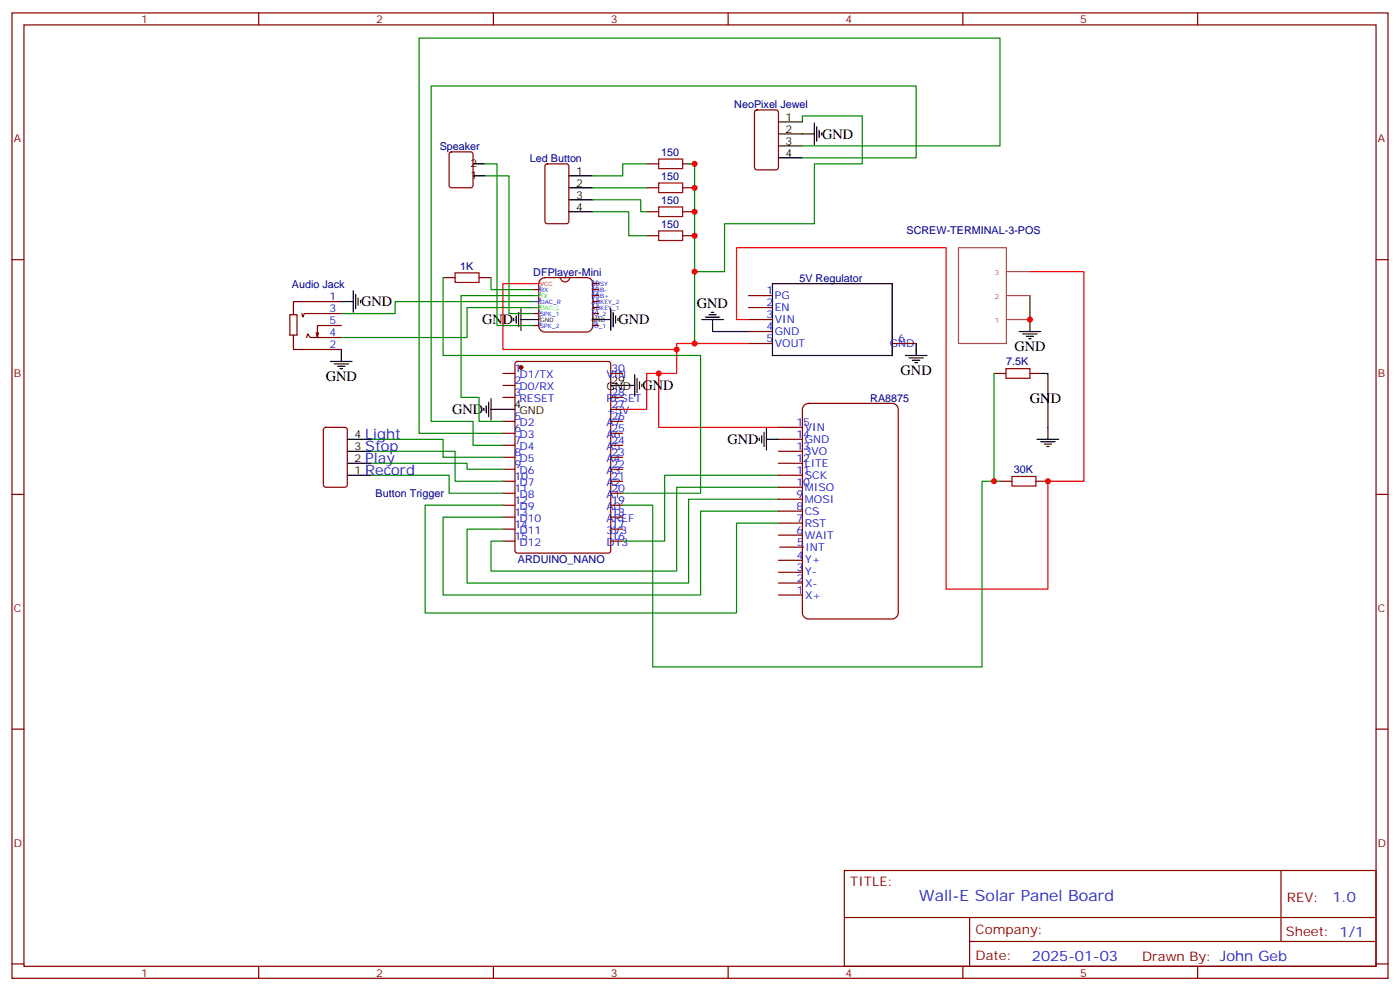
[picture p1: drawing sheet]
<svg xmlns="http://www.w3.org/2000/svg" width="412mm" height="292mm" viewBox="0 0 412 292" stroke-linecap="round" stroke-linejoin="round" font-family="sans-serif">
<g fill="none" stroke="#870000" stroke-width=".35">
<path d="M3.5 3.8h405.4v284.3h-405.4zM7.1 7.3h398.2v277.3h-398.2zM76.2 3.8v3.5M145.3 3.8v3.5M214.5 3.8v3.5M283.6 3.8v3.5M352.8 3.8v3.5M222.5 32.6l.5-.2h5.6l.7 .4v16.5l-.5 .7h-5.8l-.7-.4-.1-16.5zM132.5 44.9l.5-.2h5.6l.7 .5v9.4l-.4 .7h-5.9l-.7-.4v-9.5zM160.7 48.5l.5-.2h5.7l.6 .4 .1 16.5-.5 .6-5.9 .1-.6-.5-.1-16.4zM190.5 48.3h3.5M190.5 55.3h3.5"/>
<path d="M201.1 48.3h3.5M201.1 55.3h3.5M3.5 76.5h3.6M190.5 62.4h3.5M190.5 69.4h3.5M201.1 62.4h3.5M201.1 69.4h3.5M405.3 76.5h3.6M85.4 92.7h2.1v6h-2.1zM86.4 98.7v4.2h14.1M88.9 92.4l.4 1 .3-1h10.9M90.3 99.4l.4-1 .7 1h9.1"/>
<path d="M93.1 98l.4 1.4M100.5 88.8h-14.1v3.9M100.5 95.9h-7v3.5l.3-1.4M130.5 81.8h3.6M141.1 81.8h3.5M157 85.3h1.7M157 92.4h1.7M157 95.9h1.7M159.3 82.3l1.2-.5h12.4a1.76 1.76 0 0 1 1.7 1.7v12.5a1.89 1.89 0 0 1-1.7 1.8h-12.4a1.89 1.89 0 0 1-1.8-1.8v-12.5zM165.1 81.8a1.34 1.34 0 0 0 1.4 1.2 1.34 1.34 0 0 0 1.3-1.2M174.6 87.1h1.8M174.6 90.6h1.8"/>
<path d="M174.6 85.3h1.8M174.6 92.4h1.8M174.6 95.9h1.8M174.6 88.8h1.8M174.6 83.5h1.8M220.5 87.1h7M220.5 90.6h7M220.5 94.1h7M220.5 97.6h7M148.2 110h3.5M148.2 113.5h3.5M148.2 117.1h3.5"/>
<path d="M151.9 106.7l.5-.2h26.8l.7 .4v55.3l-.4 .7h-27.1l-.7-.4v-55.3zM179.9 110h3.5M179.9 117.1h3.5M220.5 101.2h7M236.9 119.3l1.2-.5h24.7a1.76 1.76 0 0 1 1.8 1.8v60a1.89 1.89 0 0 1-1.8 1.7h-24.7a1.89 1.89 0 0 1-1.7-1.7v-60zM262.8 101.2h7.1M292.8 110h3.5M303.4 110h3.5M95.5 126.1l.5-.2h5.6l.7 .4v16.5l-.5 .7h-5.8l-.7-.5-.1-16.4zM148.2 124.1h3.5M148.2 127.6h3.5M148.2 131.2h3.5"/>
<path d="M148.2 134.7h3.5M148.2 138.2h3.5M179.9 124.1h3.5M179.9 127.6h3.5M179.9 131.2h3.5M179.9 134.7h3.5M179.9 138.2h3.5M179.9 120.6h3.5M229.3 140h7.1M229.3 136.5h7.1M229.3 132.9h7.1M229.3 129.4h7.1"/>
<path d="M229.3 125.9h7.1M3.5 145.6h3.6M148.2 141.7h3.5M148.2 145.3h3.5M148.2 148.8h3.5M148.2 152.3h3.5M148.2 155.9h3.5M148.2 159.4h3.5M179.9 141.7h3.5M179.9 145.3h3.5M179.9 148.8h3.5M179.9 152.3h3.5"/>
<path d="M179.9 155.9h3.5M179.9 159.4h3.5M229.3 157.6h7.1M229.3 154.1h7.1M229.3 150.6h7.1M229.3 147h7.1M229.3 143.5h7.1M294.6 141.7h3.5M305.2 141.7h3.5M405.3 145.6h3.6M229.3 175.3h7.1M229.3 171.7h7.1"/>
<path d="M229.3 168.6h7.1M229.3 165h7.1M229.7 161.1h7M3.5 214.8h3.6M405.3 214.8h3.6M248.7 256.4h156.6v28.2h-156.6zM377.3 256.4v20.9M248.7 270.2h156.5M285.6 277.3h119.6M285.6 270.2v14.2M3.5 283.9h3.6M76.2 284.6v3.5"/>
<path d="M145.3 284.6v3.5M214.5 284.6v3.5M283.6 284.6v3.5M352.8 284.6v3.5M405.3 283.9h3.6"/>
</g>
<path d="M194 46.8h7.1v2.9h-7.1zM194 53.9h7.1v2.8h-7.1zM194 61h7.1v2.8h-7.1zM194 68h7.1v2.8h-7.1zM134.1 80.4h7v2.8h-7zM296.3 108.6h7.1v2.8h-7.1zM298.1 140.3h7.1v2.9h-7.1z" fill="none" stroke="#a10000" stroke-width=".35"/>
<g fill="none" stroke="#000" stroke-width=".35">
<path d="M229.3 39.4h10.6M229.3 35.9h7.1M239.9 36.3v6.3M240.6 37.3v4.3M241.3 38.4v2.1M242 39.1v.7M139.3 51.8h3.6M139.3 48.3h3.6M167.6 58.8h7M167.6 55.3h7M167.6 51.8h7M229.3 43h7.1"/>
<path d="M229.3 46.5h7.1M167.6 62.4h7M100.5 88.8h3.6M104.1 85.7v6.3M104.8 86.7v4.2M105.5 87.8v2.1M106.2 88.5v.7M151.3 93.8v.7M152 93.1v2.1M152.8 92v4.2M153.5 94.1h5.2M153.5 90.9v6.4"/>
<path d="M174.6 94.1h5.3M179.9 90.9v6.4M180.6 92v4.2M181.3 93.1v2.1M182 93.8v.7M206.7 94.1h6.4M207.8 93.4h4.2M208.8 92.7h2.2M209.5 92h.8M209.9 94.1v3.5h10.6M227.5 83.5h35.3v21.2h-35.3zM300.2 97.6h6.4"/>
<path d="M301.3 98.4h4.2M302.3 99.1h2.1M303 99.8h.7M303.4 87.1v10.5M97.4 106.5h6.3M98.4 107.2h4.3M99.5 107.9h2.1M100.2 108.6h.7M100.5 102.9v3.6M143.2 119.5v2.1M143.9 118.5v4.2M144.6 117.4v6.4"/>
<path d="M179.9 113.5h7.1M187 110.3v6.4M187.7 111.4v4.2M188.4 112.5v2.1M189.1 113.2v.7M266.7 104.7h6.3M267.8 105.4h4.2M268.8 106.1h2.1M269.5 106.8h.7M269.9 101.2v3.5M306.9 110h1.8v19.4M102.3 132.9h7.1"/>
<path d="M102.3 136.5h7.1M102.3 140h7.1M102.3 129.4h7.1M142.5 120.2v.7M144.6 120.6h7.1M223.7 129v.8M224.4 128.3v2.2M225.1 127.3v4.2M225.8 129.4h3.5M225.8 126.2v6.4M305.5 129.4h6.4M306.6 130.1h4.2"/>
<path d="M307.6 130.8h2.1M308.3 131.5h.7"/>
</g>
<circle cx="153.5" cy="108.2" r=".53" fill="#870000" stroke="#870000" stroke-width=".35"/>
<path d="M158.7 83.5h-10.5v19.4h51.1M303.4 80h15.9v61.7h-10.6v31.8h-30v-100.5h-61.7v21.1h3.5M194 110v15.9h35.3M220.5 101.2h-21.2v8.8h-8.8v10.6h-7.1" fill="none" stroke="#f00" stroke-width=".35"/>
<g fill="none" stroke="#008700" stroke-width=".35">
<path d="M236.4 35.9v-1.8h17.6v14.2h-14.1v17.6h-26.5v14.1h-8.8M142.9 48.3h3.5v47.6h10.6M142.9 51.8h7v40.6h7.1M174.6 58.8h14.1v3.6h1.8M174.6 55.3h15.9M190.5 48.3h-7.1v3.5h-8.8M202.8 48.3h1.8v52.9M236.4 43h58.2v-31.8h-171.1v116.4h24.7M236.4 46.5h33.5v-21.2h-142.9v98.8h12.3v7.1h8.9M174.6 62.4h10.6v7h5.3M130.5 81.8v22.9h75.9v40.6h-23M144.6 81.8v3.5h12.4"/>
<path d="M157 90.6h-19.4v8.8h-37.1M157 88.8h-40.6v3.6h-15.9M157 87.1h-21.2v30h5.3v7h7.1M292.8 110v31.7h1.8M109.4 140h22.9v5.3h15.9M109.4 136.5h28.2v1.7h10.6M109.4 132.9h24.7v8.8h14.1M109.4 129.4h21.1v5.3h17.7M229.3 140h-33.5v19.4h-12.4M148.2 148.8h-23v31.8h91.8v-26.5h12.3M229.3 143.5h-30v24.7h-54.7v-8.8h3.6M229.3 147h-26.5v24.7h-65.2v-15.8h10.6"/>
<path d="M229.3 150.6h-22.9v24.7h-75.9v-23h17.7M292.8 141.7h-3.5v54.7h-97v-47.6h-8.9"/>
</g>
<path d="M157 87.1h1.7M157 90.6h1.7" fill="none" stroke="#0f0" stroke-width=".35"/>
<path d="M157 88.8h1.7" fill="none" stroke="#00f" stroke-width=".35"/>
<path d="M282.3 73h14.1v28.2h-14.1zM296.4 94.1h7M296.4 87.1h7M296.4 80h7" fill="none" stroke="#a64a4a" stroke-width=".35"/>
<g fill="#c00">
<circle cx="194" cy="110" r=".88"/>
<circle cx="292.8" cy="141.7" r=".88"/>
<circle cx="199.3" cy="102.9" r=".88"/>
<circle cx="308.7" cy="141.7" r=".88"/>
<circle cx="303.4" cy="94.1" r=".88"/>
<circle cx="204.6" cy="101.2" r=".88"/>
<circle cx="204.6" cy="48.3" r=".88"/>
<circle cx="204.6" cy="55.3" r=".88"/>
<circle cx="204.6" cy="62.4" r=".88"/>
<circle cx="204.6" cy="69.4" r=".88"/>
<circle cx="204.6" cy="80" r=".88"/>
</g>
<text font-size="4.6" fill="#00f" x="270.8" y="265.4">Wall-E Solar Panel Board</text>
<g font-size="4.2">
<text x="242.2" y="40.9">GND</text>
<text x="106.4" y="90.2">GND</text>
<text x="142" y="95.5">GND</text>
<text x="182.2" y="95.5">GND</text>
<text x="205.3" y="90.8">GND</text>
<text x="298.8" y="103.3">GND</text>
<text x="96" y="112.1">GND</text>
<text x="265.3" y="110.3">GND</text>
<text x="189.3" y="115">GND</text>
<text x="303.4" y="118.8">GND</text>
<text x="133.2" y="122">GND</text>
<text x="214.3" y="130.8">GND</text>
</g>
<g font-size="4.2" fill="#00f">
<text x="107.6" y="129.4">Light</text>
<text x="107.6" y="136.5">Play</text>
<text x="107.6" y="132.9">Stop</text>
<text x="107.6" y="140">Record</text>
<text x="392.5" y="265.7">1.0</text>
<text x="304" y="283">2025-01-03</text>
</g>
<g font-size="3.9" fill="#800">
<text x="250.5" y="261">TITLE:</text>
<text x="379.1" y="265.7">REV:</text>
<text x="287.4" y="275.2">Company:</text>
<text x="378.7" y="275.8">Sheet: 1/1</text>
<text x="287.4" y="282.9">Date:</text>
<text x="336.4" y="282.9">Drawn By: John Geb</text>
</g>
<g font-size="3.2" fill="#800">
<text x="41.6" y="6.8">1</text>
<text x="110.8" y="6.8">2</text>
<text x="179.9" y="6.8">3</text>
<text x="249.1" y="6.8">4</text>
<text x="318.2" y="6.8">5</text>
<text x="4.1" y="41.9">A</text>
<text x="405.9" y="41.9">A</text>
<text x="4.1" y="111.1">B</text>
<text x="405.9" y="111.1">B</text>
<text x="4.1" y="180.2">C</text>
<text x="405.9" y="180.2">C</text>
<text x="4.1" y="249.3">D</text>
<text x="405.9" y="249.3">D</text>
<text x="41.6" y="287.6">1</text>
<text x="110.8" y="287.6">2</text>
<text x="179.9" y="287.6">3</text>
<text x="249.1" y="287.6">4</text>
<text x="318.2" y="287.6">5</text>
</g>
<g font-size="3.2" fill="#000080">
<text x="216.3" y="31.8">NeoPixel Jewel</text>
<text x="129.5" y="44.2">Speaker</text>
<text x="156.1" y="47.6">Led Button</text>
<text x="194.8" y="45.9">150</text>
<text x="194.8" y="52.9">150</text>
<text x="194.8" y="60">150</text>
<text x="194.8" y="67">150</text>
<text x="267" y="68.9">SCREW-TERMINAL-3-POS</text>
<text x="135.5" y="79.4">1K</text>
<text x="157.1" y="81.3">DFPlayer-Mini</text>
<text x="235.5" y="83">5V Regulator</text>
<text x="86" y="84.7">Audio Jack</text>
<text x="296.4" y="107.5">7.5K</text>
<text x="256.4" y="118.3">RA8875</text>
<text x="298.6" y="139.3">30K</text>
<text x="110.7" y="146.5">Button Trigger</text>
<text x="152.6" y="165.9">ARDUINO_NANO</text>
</g>
<g font-size="3.2">
<text x="231.4" y="35.6">1</text>
<text x="231.4" y="39.1">2</text>
<text x="231.4" y="42.6">3</text>
<text x="231.4" y="46.1">4</text>
<text x="138.6" y="49.3">2</text>
<text x="138.6" y="52.8">1</text>
<text x="169.7" y="51.4">1</text>
<text x="169.7" y="58.5">3</text>
<text x="169.7" y="55">2</text>
<text x="169.7" y="62">4</text>
<text x="180.1" y="113.2">29</text>
<text x="178.6" y="114.9">GND</text>
<text x="151.5" y="120.2">4</text>
<text x="153" y="122">GND</text>
<text x="104.4" y="129">4</text>
<text x="104.4" y="132.6">3</text>
<text x="104.4" y="136.1">2</text>
<text x="104.4" y="139.6">1</text>
</g>
<g font-size="3.2" fill="#00f">
<text x="97" y="88.5">1</text>
<text x="225.8" y="86.7">1</text>
<text x="228.2" y="88.1">PG</text>
<text x="97" y="95.5">5</text>
<text x="97" y="92">3</text>
<text x="225.8" y="90.2">2</text>
<text x="225.8" y="93.8">3</text>
<text x="228.2" y="91.7">EN</text>
<text x="228.2" y="95.2">VIN</text>
<text x="97" y="99.1">4</text>
<text x="225.8" y="97.3">4</text>
<text x="225.8" y="100.8">5</text>
<text x="228.2" y="98.7">GND</text>
<text x="264.6" y="100.8">6</text>
<text x="97" y="102.6">2</text>
<text x="228.2" y="102.2">VOUT</text>
<text x="262.1" y="102.2">GND</text>
<text x="151.5" y="109.6">1</text>
<text x="151.5" y="113.2">2</text>
<text x="153" y="111.4">D1/TX</text>
<text x="178.6" y="111.4">VIN</text>
<text x="180.1" y="109.6">30</text>
<text x="151.5" y="116.7">3</text>
<text x="153" y="114.9">D0/RX</text>
<text x="153" y="118.5">RESET</text>
<text x="178.6" y="118.5">RESET</text>
<text x="180.1" y="116.7">28</text>
<text x="151.5" y="123.8">5</text>
<text x="153" y="125.5">D2</text>
<text x="178.6" y="125.5">A7</text>
<text x="178.6" y="122">+5V</text>
<text x="180.1" y="123.8">26</text>
<text x="180.1" y="120.2">27</text>
<text x="234.6" y="125.5">15</text>
<text x="151.5" y="127.3">6</text>
<text x="151.5" y="130.8">7</text>
<text x="153" y="129">D3</text>
<text x="178.6" y="129">A6</text>
<text x="180.1" y="130.8">24</text>
<text x="180.1" y="127.3">25</text>
<text x="234.6" y="129">14</text>
<text x="237.1" y="130.5">GND</text>
<text x="237.1" y="126.9">VIN</text>
<text x="151.5" y="134.3">8</text>
<text x="151.5" y="137.9">9</text>
<text x="153" y="132.6">D4</text>
<text x="153" y="136.1">D5</text>
<text x="178.6" y="136.1">A4</text>
<text x="178.6" y="132.6">A5</text>
<text x="180.1" y="137.9">22</text>
<text x="180.1" y="134.3">23</text>
<text x="234.6" y="136.1">12</text>
<text x="234.6" y="132.6">13</text>
<text x="237.1" y="137.5">LITE</text>
<text x="237.1" y="134">3VO</text>
<text x="151.5" y="141.4">10</text>
<text x="153" y="139.6">D6</text>
<text x="153" y="143.2">D7</text>
<text x="178.6" y="143.2">A2</text>
<text x="178.6" y="139.6">A3</text>
<text x="180.1" y="141.4">21</text>
<text x="234.6" y="143.2">10</text>
<text x="234.6" y="139.6">11</text>
<text x="237.1" y="141">SCK</text>
<text x="151.5" y="144.9">11</text>
<text x="151.5" y="148.4">12</text>
<text x="153" y="146.7">D8</text>
<text x="178.6" y="146.7">A1</text>
<text x="180.1" y="148.4">19</text>
<text x="180.1" y="144.9">20</text>
<text x="234.6" y="146.7">9</text>
<text x="237.1" y="148.1">MOSI</text>
<text x="237.1" y="144.6">MISO</text>
<text x="151.5" y="152">13</text>
<text x="151.5" y="155.5">14</text>
<text x="153" y="150.2">D9</text>
<text x="153" y="153.7">D10</text>
<text x="178.6" y="153.7">AREF</text>
<text x="178.6" y="150.2">A0</text>
<text x="180.1" y="155.5">17</text>
<text x="180.1" y="152">18</text>
<text x="234.6" y="153.7">7</text>
<text x="234.6" y="150.2">8</text>
<text x="237.1" y="155.2">RST</text>
<text x="237.1" y="151.6">CS</text>
<text x="151.5" y="159">15</text>
<text x="153" y="157.3">D11</text>
<text x="153" y="160.8">D12</text>
<text x="178.6" y="160.8">D13</text>
<text x="178.6" y="157.3">3V3</text>
<text x="180.1" y="159">16</text>
<text x="234.6" y="157.3">6</text>
<text x="234.8" y="160.9">5</text>
<text x="237.1" y="158.7">WAIT</text>
<text x="234.7" y="164.6">4</text>
<text x="237.1" y="166">Y+</text>
<text x="237.3" y="162.3">INT</text>
<text x="234.7" y="168.1">3</text>
<text x="234.7" y="171.5">2</text>
<text x="237.1" y="169.5">Y-</text>
<text x="237.2" y="172.9">X-</text>
<text x="234.7" y="175">1</text>
<text x="237.2" y="176.5">X+</text>
</g>
<g font-size="2.1" fill="#a54b4b">
<text x="293.1" y="81.1">3</text>
<text x="293.1" y="88.1">2</text>
<text x="293.1" y="95.2">1</text>
</g>
<g font-size="1.8" fill="#f00">
<text x="158.4" y="83.5">1</text>
<text x="159.1" y="84.2">VCC</text>
</g>
<g font-size="1.8" fill="#00f">
<text x="174.3" y="83.5">16</text>
<text x="158.4" y="85.3">2</text>
<text x="158.4" y="88.8">4</text>
<text x="159.1" y="86">RX</text>
<text x="159.1" y="89.5">DAC_R</text>
<text x="174.3" y="89.5">ADKEY_2</text>
<text x="174.3" y="88.8">13</text>
<text x="174.3" y="87.8">USB+</text>
<text x="174.3" y="87.1">14</text>
<text x="174.3" y="86">USB-</text>
<text x="174.3" y="85.3">15</text>
<text x="174.3" y="84.2">BUSY</text>
<text x="158.4" y="92.4">6</text>
<text x="158.4" y="95.9">8</text>
<text x="159.1" y="93.1">SPK_1</text>
<text x="174.3" y="93.1">IO_2</text>
<text x="174.3" y="92.4">11</text>
<text x="174.3" y="91.3">ADKEY_1</text>
<text x="174.3" y="90.6">12</text>
<text x="175" y="95.9">9</text>
<text x="159.1" y="96.6">SPK_2</text>
<text x="174.3" y="96.6">IO_1</text>
</g>
<g font-size="1.8" fill="#0f0">
<text x="158.4" y="87.1">3</text>
<text x="159.1" y="87.8">TX</text>
<text x="158.4" y="90.6">5</text>
<text x="159.1" y="91.3">DAC_L</text>
</g>
<g font-size="1.8">
<text x="158.4" y="94.1">7</text>
<text x="159.1" y="94.8">GND</text>
<text x="174.3" y="94.8">GND</text>
<text x="174.3" y="94.1">10</text>
</g>
</svg>
